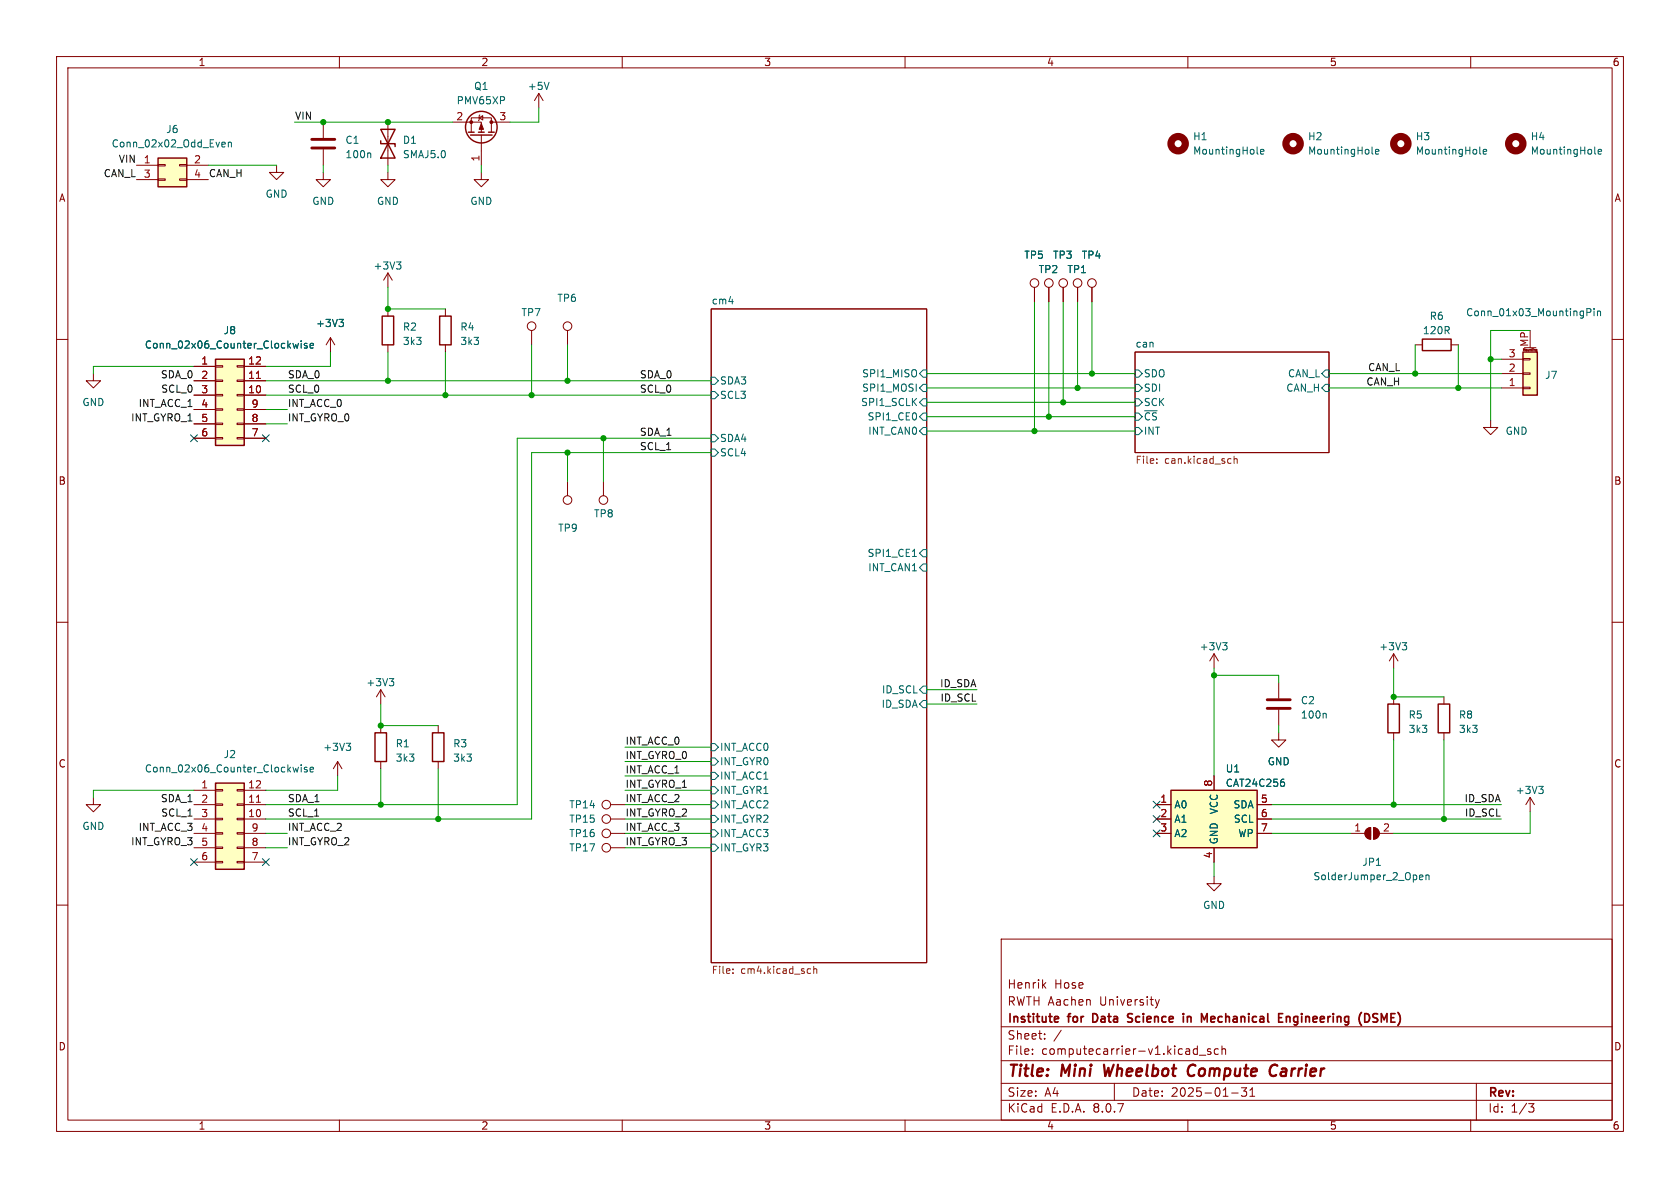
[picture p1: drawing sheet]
<svg xmlns="http://www.w3.org/2000/svg" width="297mm" height="210mm" viewBox="0 0 297 210" stroke-linecap="round" stroke-linejoin="round" font-family="sans-serif">
<g fill="none" stroke="#840000" stroke-width=".18">
<path d="M10 10h277v190h-277zM12 12h273v186h-273zM60 10v2M110 10v2M160 10v2M210 10v2M260 10v2M58.4 59.7l-.7 1.3M58.4 59.7v2.5M58.4 59.7l.8 1.3M78.7 54.6v1.3M94 58.4v2.6"/>
<path d="M100.3 58.4v2.6M125.7 54.6h38.1v115.6h-38.1zM10 60h2M78.7 61v1.2M200.7 62.2h34.2v17.8h-34.2zM285 60h2M10 110h2M246.4 115.6v2.5M246.4 115.6l-.8 1.2M246.4 115.6l.7 1.2M285 110h2M246.4 123.2v1.3"/>
<path d="M246.4 129.5v1.3M255.3 123.2v1.3M255.3 129.5v1.3M238.8 147.3h2.5M241.6 146.6l.7-.3v2a1.02 1.02 0 0 1-.9-.6 1.02 1.02 0 0 1 .2-1.1zM242.8 146.3a1.02 1.02 0 0 1 1 1 1.02 1.02 0 0 1-1 1zM243.8 147.3h2.6M270.5 141l-.8 1.2M270.5 141v2.5M270.5 141l.8 1.2M10 160h2M177 166h108v32h-108z"/>
<path d="M184.5 174.1l.4 .6M184.9 173.7l-.6 .6M204.2 176.7l.4 1M204.6 177.7l-.1 .4-.3 .1M205 176.7l-.4 1M285 160h2M60 198v2M110 198v2M160 198v2M177 194.5h108M177 191.5h108M177 187.5h108"/>
<path d="M177 181.5h108M182.5 186.3v.1M182.5 185.5v.1M184.7 183.6v.1M184.7 182.8v.1M187.6 182.1l-1.3 2M197 191.5v3M210 198v2M211.2 185.4l.5 .1M211.7 184.9v1.5M211.7 186.3l-.5 .1M212 186.5h1.2"/>
<path d="M214 185.5l-.3-.1-.2 .2v.2l.5 .2v.3h-.5M215.4 185.5l-.4-.1-.3 .3v.4l.1 .2h.6M216 185.5l.2-.1 .4 .1 .1 .9M216 184.9v1.5M217.7 193.2h1.2M220.4 192.3l-.5 .6 .4 .1v.7l-.2 .1h-.4l-.2-.1M221 193.8h.8M221 192.7l.4-.4v1.5M260 198v2M261 191.5v6.5M270.2 195.1h1l-.5 .6 .4 .1 .1 .5-.3 .3h-.4"/>
<circle cx="94" cy="57.7" r=".76"/>
<circle cx="100.3" cy="57.7" r=".76"/>
</g>
<path d="M195.2 188.2l.2 2 .6-1.4M211 188.2a1.13 1.13 0 0 0-1 .7 1.13 1.13 0 0 0 .3 1.2l.2 .1 .5-.1M225.6 190a.73 .73 0 0 1-.9 .1M225.8 188.4a.69 .69 0 0 0-1 .1" fill="none" stroke="#840000" stroke-width=".4"/>
<g fill="none" stroke="#840000" stroke-width=".3">
<path d="M186.6 179.7l.5 .1v.2l-.7 .2M193.6 179.2h-.4v1.5h.4M200.2 179.3l-.6-.1-.3 .3 .2 .3 .6 .2M209.2 179.2v.1M209.9 179.7v1M210.5 179.8l-.4-.1-.2 .1M214.6 179.7h-.3l-.2 .2v.7l.5 .1M226.1 179.2h.7M227.4 179.8l.2-.1 .4 .1 .1 .9M227.4 179.7v1M241.6 179.2a.81 .81 0 0 1 .5 .7 .81 .81 0 0 1-.5 .8M243.3 179.2h-.3l-.3 .3 .1 .3 .5 .2"/>
<path d="M187.1 180.6l-.5 .1M199.3 180.6h.8M214.8 180l-.7 .2M226.1 180.7h.7M242.7 180.6l.6 .1"/>
</g>
<g fill="none" stroke="#006464" stroke-width=".18">
<path d="M59.9 56.5h.8l-.4 .4M60.5 56.9l.2 .3v.3l-.2 .2M128.9 53.3h.7M125.7 76.8h.7l.6 .7-.6 .6h-.7zM125.7 66.7h.7l.6 .6-.6 .6h-.7zM125.7 69.2h.7l.6 .7-.6 .6h-.7zM125.7 79.4h.7l.6 .6-.6 .6h-.7zM163.2 67.9h.6v1.3h-.6l-.6-.6zM163.2 70.5h.6v1.3h-.6l-.6-.7zM163.2 65.4h.6v1.3h-.6l-.6-.7zM163.2 73h.6v1.3h-.6l-.6-.6zM163.2 75.6h.6v1.2h-.6l-.6-.6z"/>
<path d="M200.7 65.4h.6l.6 .6-.6 .7h-.6zM200.7 67.9h.6l.6 .7-.6 .6h-.6zM200.7 70.5h.6l.6 .6-.6 .7h-.6zM200.7 73h.6l.6 .7-.6 .6h-.6zM200.7 75.6h.6l.6 .6-.6 .6h-.6zM234.3 65.4h.6v1.3h-.6l-.6-.7zM234.3 67.9h.6v1.3h-.6l-.6-.6zM161.3 98.4h.7M163.2 97.2h.6v1.2h-.6l-.6-.6zM163.2 99.7h.6v1.3h-.6l-.6-.7zM247.9 113.6h.8l-.4 .5M248.4 114.1l.3 .2v.3l-.3 .3"/>
<path d="M125.7 131.4h.7l.6 .7-.6 .6h-.7zM125.7 139.1h.7l.6 .6-.6 .6h-.7zM125.7 136.5h.7l.6 .7-.6 .6h-.7zM125.7 134h.7l.6 .6-.6 .7h-.7zM163.2 121.3h.6v1.3h-.6l-.6-.7zM163.2 123.8h.6v1.3h-.6l-.6-.6zM272 139h.8l-.4 .5M272.6 139.5l.2 .2v.3l-.2 .3M125.7 144.1h.7l.6 .7-.6 .6h-.7zM125.7 146.7h.7l.6 .6-.6 .7h-.7zM125.7 141.6h.7l.6 .6-.6 .7h-.7zM125.7 149.2h.7l.6 .7-.6 .6h-.7z"/>
<path d="M250.9 155.1l.7-.1-.1-.3h-.4l-.2 .2 .1 .6h.5M252.1 154.8l.2-.1h.3v.8M252.1 154.7v.8"/>
</g>
<path d="M204.5 81.8v.1M204.5 81.1v.2M217.5 81.1h.1M217.6 81.9h-.1M218.2 80.6v1.3M218.2 81.2l.2-.1h.3v.8M129.6 172v.1M129.6 171.3v.1M142.9 171.2l.4 .1M143.3 172l-.4 .1M143.9 171.4l.1-.2 .3 .1 .1 .8M143.9 170.8v1.3" fill="none" stroke="#725600" stroke-width=".18"/>
<path d="M77.7 55.9h2.1v5.1h-2.1zM245.4 124.5h2v5h-2zM254.3 124.5h2v5h-2z" fill="none" stroke="#840000" stroke-width=".25"/>
<g fill="#840000" stroke="#840000" stroke-width=".18">
<path d="M241.6 146.6l.7-.3v2a1.02 1.02 0 0 1-.9-.6 1.02 1.02 0 0 1 .2-1.1z"/>
<path d="M242.8 146.3a1.02 1.02 0 0 1 1 1 1.02 1.02 0 0 1-1 1z"/>
</g>
<path d="M38.1 63.5h5.1v15.2h-5.1z" fill="#ffffc2"/>
<g fill="none" stroke="#840000" stroke-width=".18">
<path d="M34.3 64.8h3.8M34.3 69.9h3.8M34.3 67.3h3.8M34.3 72.4h3.8M34.3 74.9h3.8M34.3 77.5h3.8M38.1 77.3h1.3v.3h-1.3zM38.1 74.8h1.3v.3h-1.3zM38.1 72.3h1.3v.2h-1.3zM38.1 69.7h1.3v.3h-1.3zM38.1 67.2h1.3v.2h-1.3zM38.1 64.6h1.3v.3h-1.3z"/>
<path d="M41.9 77.3h1.3v.3h-1.3zM41.9 74.8h1.3v.3h-1.3zM41.9 72.3h1.3v.2h-1.3zM41.9 69.7h1.3v.3h-1.3zM41.9 67.2h1.3v.2h-1.3zM41.9 64.6h1.3v.3h-1.3zM43.2 64.8h3.8M43.2 69.9h3.8M43.2 67.3h3.8M43.2 72.4h3.8M43.2 74.9h3.8M43.2 77.5h3.8"/>
</g>
<path d="M38.1 63.5h5.1v15.2h-5.1z" fill="none" stroke="#840000" stroke-width=".25"/>
<path d="M45.3 66.9h.8" fill="none" stroke="#a90000" stroke-width=".18"/>
<path d="M52.8 60.7l-.3 .8-.2-.6M53.2 60.3v.1M53.2 60.7v.8M54.3 60.8l-.3-.1-.2 .2 .1 .2 .4 .1v.3h-.5M54.8 61.1l.6-.1v-.2l-.4-.1-.2 .2 .1 .6h.5" fill="none" stroke="#006464" stroke-width=".18"/>
<path d="M269.2 62.2h2.6v7.7h-2.6z" fill="#ffffc2"/>
<g fill="none" stroke="#840000" stroke-width=".18">
<path d="M95.2 16.5l-.7 1.3M95.2 16.5v2.6M95.2 16.5l.8 1.3M80 21.6h5.1v1.8M83.3 23.4v-2.6h3.6v2.6M84.7 20.8l.6-.4v.8zM84.8 20.3l-.1 .1v.8l-.1 .1M85.1 30.5v1.3h1.3l-1.3 1.2-1.3-1.2h1.3M85.1 23.9v5.3M86.9 21.6h3.3M270.5 58.4v3.1M250.2 61h1.3"/>
<path d="M256.5 61h1.3M265.4 68.6h3.8M265.4 66h3.8M265.4 63.5h3.8M269.2 63.4h1.3v.2h-1.3zM269.2 65.9h1.3v.3h-1.3zM269.2 68.5h1.3v.2h-1.3zM269.3 62v-.4l.1 .3 .2-.3v.4M269.5 61.5h2M270.8 61.6v.4M271 61.6v.1M271 61.7h.1"/>
<path d="M271.5 61.8v.2h.2M271.6 61.8h-.1M271.7 61.8h-.1M271.7 61.8h.1M271.7 61.8v.3h-.2M271.7 62h.1M106.7 85.1v2.5M214.6 154.9v1.3h1.3l-1.3 1.3-1.2-1.3h1.2"/>
<circle cx="106.7" cy="88.4" r=".76"/>
</g>
<g fill="none" stroke="#840000" stroke-width=".25">
<path d="M82.8 23.4h1M83.2 23.9h3.8M84.6 23.4h1M86.4 23.4h1M251.5 59.9h5v2.1h-5zM269.2 62.2h2.6v7.7h-2.6z"/>
<circle cx="85.1" cy="22.5" r="2.79"/>
</g>
<path d="M97.1 14.5l-.5 1.3M242.6 27.1l.1 .1M243.2 26.8l.6-.1-.1-.2-.4-.1-.1 .2v.6h.5M261.6 27.1l.2 .1M262.2 26.8l.6-.1v-.2l-.4-.1-.2 .2 .1 .6h.5M281.9 27.1l.2 .1M282.5 26.8l.6-.1v-.2l-.4-.1-.2 .2 .1 .6h.5M280.5 55.2h.6l.2-.2-.1-.3-.7-.1v1.2M281.8 54.6v.1M281.8 55v.8M282.4 55v.8M282.4 55.1l.2-.1h.3l.1 .8" fill="none" stroke="#006464" stroke-width=".18"/>
<g fill="none" stroke="#840000" stroke-width="1.3">
<circle cx="228.6" cy="25.4" r="1.27"/>
<circle cx="247.6" cy="25.4" r="1.27"/>
<circle cx="268" cy="25.4" r="1.27"/>
</g>
<g fill="#840000" stroke="#840000" stroke-width=".18">
<path d="M85.1 21.8l.4 1.1h-.8z"/>
<circle cx="83.3" cy="21.6" r=".25"/>
<circle cx="86.9" cy="21.6" r=".25"/>
</g>
<path d="M207 139.7h15.2v10.2h-15.2z" fill="#ffffc2"/>
<path d="M66.3 129.5h2v5.1h-2zM76.5 129.5h2v5.1h-2zM207 139.7h15.2v10.2h-15.2z" fill="none" stroke="#840000" stroke-width=".25"/>
<g fill="none" stroke="#840000" stroke-width=".18">
<path d="M16.5 66v1.3h1.3l-1.3 1.3-1.3-1.3h1.3M214.6 115.6v2.5M214.6 115.6l-.7 1.2M214.6 115.6l.8 1.2M59.7 134.6l-.8 1.3M59.7 134.6v2.6M59.7 134.6l.8 1.3M67.3 121.9l-.8 1.3M67.3 121.9v2.6M67.3 128.3v1.2M67.3 134.6v1.3M67.3 121.9l.8 1.3"/>
<path d="M77.5 128.3v1.2M77.5 134.6v1.3M214.6 137.2v2.5M226.1 129.5v1.3h1.2l-1.2 1.3-1.3-1.3h1.3M226.1 120.7v2.7M226.1 125.5v2.8M16.5 141v1.2h1.3l-1.3 1.3-1.3-1.3h1.3M204.5 142.2h2.5M204.5 144.8h2.5M204.5 147.3h2.5M214.6 149.9v2.5M222.2 142.2h2.6"/>
<path d="M222.2 144.8h2.6M222.2 147.3h2.6"/>
</g>
<path d="M68.8 120h.8l-.4 .4M216.1 113.6h.8l-.4 .5M216.7 114.1l.2 .2v.3l-.2 .3M61.2 131.4h.8l-.4 .5M61.7 131.9l.3 .2v.3l-.3 .3M69.4 120.4l.2 .3v.3l-.2 .2M226.7 137.7h.3M226.9 138.2l.2 .3v.3l-.2 .2M234.3 126.1l.2 .2v.6" fill="none" stroke="#006464" stroke-width=".18"/>
<path d="M224 125.2h4.1M224 123.7h4.1" fill="none" stroke="#840000" stroke-width=".51"/>
<path d="M38.1 138.4h5.1v15.3h-5.1z" fill="#ffffc2"/>
<g fill="none" stroke="#840000" stroke-width=".18">
<path d="M48.9 29.2v1.3h1.3l-1.3 1.3-1.3-1.3h1.3M57.1 30.5v1.3h1.3l-1.3 1.2-1.2-1.2h1.2M57.1 21.6v2.8M57.1 26.4v2.8M68.6 48.3v2.5M68.6 54.6v1.3M68.6 48.3l-.8 1.2M68.6 48.3l.7 1.2M182.9 50.8v2.5M185.4 50.8v2.5M188 50.8v2.5M190.5 50.8v2.5"/>
<path d="M193 50.8v2.5M68.6 61v1.2M100.3 85.1v2.5M34.3 139.7h3.8M38.1 139.6h1.3v.2h-1.3zM41.9 139.6h1.3v.2h-1.3zM43.2 139.7h3.8M34.3 144.8h3.8M34.3 142.2h3.8M34.3 147.3h3.8M34.3 149.9h3.8M34.3 152.4h3.8"/>
<path d="M38.1 152.3h1.3v.2h-1.3zM38.1 149.7h1.3v.3h-1.3zM38.1 147.2h1.3v.2h-1.3zM38.1 144.7h1.3v.2h-1.3zM38.1 142.1h1.3v.3h-1.3zM41.9 152.3h1.3v.2h-1.3zM41.9 149.7h1.3v.3h-1.3zM41.9 147.2h1.3v.2h-1.3zM41.9 144.7h1.3v.2h-1.3zM41.9 142.1h1.3v.3h-1.3zM43.2 144.8h3.8M43.2 142.2h3.8"/>
<path d="M43.2 147.3h3.8M43.2 149.9h3.8M43.2 152.4h3.8M107.9 144.8h2.6M107.9 142.2h2.6M107.9 147.3h2.6M107.9 149.9h2.6"/>
<circle cx="182.9" cy="50" r=".76"/>
<circle cx="185.4" cy="50" r=".76"/>
<circle cx="188" cy="50" r=".76"/>
<circle cx="190.5" cy="50" r=".76"/>
<circle cx="193" cy="50" r=".76"/>
<circle cx="100.3" cy="88.4" r=".76"/>
<circle cx="107.2" cy="142.2" r=".76"/>
<circle cx="107.2" cy="144.8" r=".76"/>
<circle cx="107.2" cy="149.9" r=".76"/>
<circle cx="107.2" cy="147.3" r=".76"/>
</g>
<path d="M67.6 55.9h2v5.1h-2zM38.1 138.4h5.1v15.3h-5.1z" fill="none" stroke="#840000" stroke-width=".25"/>
<path d="M45.3 141.8h.8" fill="none" stroke="#a90000" stroke-width=".18"/>
<path d="M65.4 27l.1 .2v.7M222.2 27.1l.2 .1M222.8 26.8l.6-.1v-.2l-.4-.1-.2 .2 .1 .6h.5M70.1 46.3h.8l-.4 .5M70.6 46.8l.3 .2v.3l-.3 .3M52.8 135.6l-.3 .9-.2-.6M53.2 135.2v.1M53.2 135.6v.9M54.3 135.7l-.3-.1-.2 .2 .1 .2 .4 .1v.3h-.5M54.8 136l.6-.1v-.2l-.4-.1-.2 .2 .1 .6h.5" fill="none" stroke="#006464" stroke-width=".18"/>
<circle cx="208.3" cy="25.4" r="1.27" fill="none" stroke="#840000" stroke-width="1.3"/>
<path d="M55.1 26.2h4.1M55.1 24.6h4.1" fill="none" stroke="#840000" stroke-width=".51"/>
<path d="M27.9 27.9h5.1v5.1h-5.1z" fill="#ffffc2"/>
<g fill="none" stroke="#840000" stroke-width=".18">
<path d="M24.1 29.2h3.8M24.1 31.8h3.8M27.9 31.6h1.3v.3h-1.3zM27.9 29.1h1.3v.2h-1.3zM31.7 31.6h1.3v.3h-1.3zM31.7 29.1h1.3v.2h-1.3zM33 29.2h3.8M33 31.8h3.8M68.6 30.5v1.3h1.2l-1.2 1.2-1.3-1.2h1.3M68.6 21.6v7.6M182.9 50.8v2.5M185.4 50.8v2.5"/>
<path d="M188 50.8v2.5M190.5 50.8v2.5M193 50.8v2.5M34.3 64.8h3.8M34.3 69.9h3.8M34.3 67.3h3.8M34.3 72.4h3.8M34.3 74.9h3.8M34.3 77.5h3.8M43.2 64.8h3.8M43.2 69.9h3.8M43.2 67.3h3.8"/>
<path d="M43.2 72.4h3.8M43.2 74.9h3.8M43.2 77.5h3.8M263.5 74.3v1.3h-1.2l1.2 1.2 1.3-1.2h-1.3M214.6 137.2v2.5M204.5 142.2h2.5M204.5 144.8h2.5M204.5 147.3h2.5M214.6 149.9v2.5M222.2 142.2h2.6M222.2 144.8h2.6M222.2 147.3h2.6"/>
</g>
<path d="M27.9 27.9h5.1v5.1h-5.1zM67.3 24.9v.5h2.5v.5M67.3 22.9h2.5l-2.5 5h2.5z" fill="none" stroke="#840000" stroke-width=".25"/>
<g fill="none" stroke="#006464" stroke-width=".18">
<path d="M39.4 25.1l.4 .1v.2l-.6 .2M39.8 25.9l-.4 .1M40.4 25.3l.1-.2 .4 .1v.8M40.4 25.1v.9M59.9 56.5h.8l-.4 .4M60.5 56.9l.2 .3v.3l-.2 .2M52.8 60.7l-.3 .8-.2-.6M53.2 60.3v.1M53.2 60.7v.8M54.3 60.8l-.3-.1-.2 .2 .1 .2 .4 .1v.3h-.5M54.8 61.1l.6-.1v-.2l-.4-.1-.2 .2 .1 .6h.5M226.7 137.7h.3"/>
<path d="M226.9 138.2l.2 .3v.3l-.2 .2"/>
</g>
<g fill="none" stroke="#009600" stroke-width=".18">
<path d="M95.2 19.1v2.5h-5M36.8 29.2h12.1M52.1 21.6h27.9M57.1 29.2v1.3M68.6 29.2v1.3M85.1 29.2v1.3M68.6 50.8v3.8h10.1M182.9 53.3v22.9M185.4 53.3v20.4M188 53.3v17.8M190.5 53.3v15.3M193 53.3v12.7"/>
<path d="M270.5 58.4h-7v15.9M34.3 64.8h-17.8v1.2M47 69.9h78.7M47 74.9h3.8M47 67.3h78.7M47 72.4h3.8M58.4 62.2v2.6h-11.4M68.6 62.2v5.1M78.7 62.2v7.7M94 61v8.9M100.3 61v6.3M106.7 77.5v7.6"/>
<path d="M125.7 77.5h-34.3v64.7h-44.4M163.8 68.6h36.9M163.8 66h36.9M163.8 71.1h36.9M163.8 76.2h36.9M163.8 73.7h36.9M234.9 68.6h30.5M234.9 66h30.5M250.2 61v5M257.8 61v7.6M263.5 63.5h1.9M100.3 80v5.1"/>
<path d="M125.7 80h-31.7v64.8h-47M214.6 118.1v19.1M214.6 119.4h11.5v1.3M246.4 118.1v5.1h8.9M34.3 139.7h-17.8v1.3M59.7 137.2v2.5h-12.7M67.3 124.5v3.8h10.2M67.3 135.9v6.3M77.5 135.9v8.9M110.5 137.2h15.2M110.5 139.7h15.2M110.5 134.6h15.2"/>
<path d="M110.5 132.1h15.2M163.8 121.9h8.9M163.8 124.5h8.9M226.1 128.3v1.2M246.4 130.8v11.4M255.3 130.8v14M47 147.3h3.8M47 149.9h3.8M110.5 144.8h15.2M110.5 147.3h15.2M110.5 149.9h15.2M110.5 142.2h15.2"/>
<path d="M214.6 152.4v2.5M224.8 144.8h40.6M224.8 147.3h14M224.8 142.2h40.6M270.5 143.5v3.8h-24.1"/>
</g>
<g fill="none" stroke="#000084" stroke-width=".18">
<path d="M33.7 76.9l1.2 1.2M34.9 76.9l-1.2 1.2M46.4 76.9l1.2 1.2M47.6 76.9l-1.2 1.2M33.7 151.8l1.2 1.2M34.9 151.8l-1.2 1.2M46.4 151.8l1.2 1.2M47.6 151.8l-1.2 1.2M203.9 141.6l1.2 1.2M203.9 144.2l1.2 1.2M203.9 146.7l1.2 1.2M205.1 141.6l-1.2 1.2"/>
<path d="M205.1 144.2l-1.2 1.2M205.1 146.7l-1.2 1.2"/>
</g>
<path d="M45.3 66.9h.8" fill="none" stroke="#a90000" stroke-width=".18"/>
<g fill="#009600" stroke="#009600" stroke-width=".18">
<circle cx="190.5" cy="68.6" r=".46"/>
<circle cx="193" cy="66" r=".46"/>
<circle cx="188" cy="71.1" r=".46"/>
<circle cx="182.9" cy="76.2" r=".46"/>
<circle cx="185.4" cy="73.7" r=".46"/>
<circle cx="263.5" cy="63.5" r=".46"/>
<circle cx="257.8" cy="68.6" r=".46"/>
<circle cx="250.2" cy="66" r=".46"/>
<circle cx="100.3" cy="67.3" r=".46"/>
<circle cx="94" cy="69.9" r=".46"/>
<circle cx="68.6" cy="21.6" r=".46"/>
<circle cx="77.5" cy="144.8" r=".46"/>
<circle cx="67.3" cy="142.2" r=".46"/>
<circle cx="67.3" cy="128.3" r=".46"/>
<circle cx="214.6" cy="119.4" r=".46"/>
<circle cx="246.4" cy="142.2" r=".46"/>
<circle cx="255.3" cy="144.8" r=".46"/>
<circle cx="246.4" cy="123.2" r=".46"/>
<circle cx="78.7" cy="69.9" r=".46"/>
<circle cx="68.6" cy="67.3" r=".46"/>
<circle cx="57.1" cy="21.6" r=".46"/>
<circle cx="68.6" cy="54.6" r=".46"/>
<circle cx="106.7" cy="77.5" r=".46"/>
<circle cx="100.3" cy="80" r=".46"/>
</g>
<g font-size="2.8" fill="#840000">
<text x="178" y="190.9">Title:</text>
<text x="187.7" y="190.9">Mini</text>
<text x="196" y="190.9">Wheelbot</text>
<text x="211.6" y="190.9">Compute</text>
<text x="226.9" y="190.9">Carrier</text>
</g>
<g font-size="2.1" fill="#840000">
<text x="178" y="178">RWTH Aachen</text>
<text x="178" y="175">Henrik</text>
<text x="186.4" y="175">Hose</text>
<text x="194.5" y="178">University</text>
<text x="178" y="184">Sheet:</text>
<text x="178" y="181.2">Institute</text>
<text x="189" y="181.2">for</text>
<text x="193.8" y="181.2">Data</text>
<text x="200.7" y="181.2">Science</text>
<text x="211" y="181.2">in</text>
<text x="214.9" y="181.2">Mechanical</text>
<text x="229.1" y="181.2">Engineering</text>
<text x="243.9" y="181.2">(DSME)</text>
<text x="178" y="186.7">File:</text>
<text x="184.1" y="186.7">computecarrier-v1.kicad_sch</text>
<text x="178" y="196.9">KiCad</text>
<text x="178" y="194.1">Size:</text>
<text x="184.7" y="194.1">A4</text>
<text x="185.7" y="196.9">E.D.A.</text>
<text x="193.3" y="196.9">8.0.7</text>
<text x="200" y="194.1">Date:</text>
<text x="207" y="194.1">2025-01-31</text>
<text x="263" y="194.3">Rev:</text>
<text x="263" y="196.9">Id:</text>
<text x="267.1" y="196.9">1/3</text>
</g>
<g font-size="1.8" fill="#840000">
<text x="35" y="11.9">1</text>
<text x="85" y="11.9">2</text>
<text x="135" y="11.9">3</text>
<text x="185" y="11.9">4</text>
<text x="235" y="11.9">5</text>
<text x="285" y="11.9">6</text>
<text x="10.3" y="35.9">A</text>
<text x="285.3" y="35.9">A</text>
<text x="10.3" y="85.9">B</text>
<text x="285.3" y="85.9">B</text>
<text x="10.3" y="135.9">C</text>
<text x="285.3" y="135.9">C</text>
<text x="10.3" y="185.9">D</text>
<text x="285.3" y="185.9">D</text>
<text x="35" y="199.9">1</text>
<text x="85" y="199.9">2</text>
<text x="135" y="199.9">3</text>
<text x="185" y="199.9">4</text>
<text x="235" y="199.9">5</text>
<text x="285" y="199.9">6</text>
</g>
<g font-size="1.8" fill="#006464">
<text x="83.7" y="16.1">Q1</text>
<text x="93.2" y="16.1">+5V</text>
<text x="29.3" y="23.7">J6</text>
<text x="80.6" y="18.6">PMV65XP</text>
<text x="19.6" y="26.3">Conn_02x02_Odd_Even</text>
<text x="61" y="25.6">C1</text>
<text x="61" y="28.2">100n</text>
<text x="71.1" y="25.6">D1</text>
<text x="71.1" y="28.2">SMAJ5.0</text>
<text x="210.8" y="25">H1</text>
<text x="210.8" y="27.5">MountingHole</text>
<text x="231.1" y="25">H2</text>
<text x="231.1" y="27.5">MountingHole</text>
<text x="250.2" y="25">H3</text>
<text x="250.2" y="27.5">MountingHole</text>
<text x="270.5" y="25">H4</text>
<text x="270.5" y="27.5">MountingHole</text>
<text x="46.9" y="35.2">GND</text>
<text x="55.1" y="36.4">GND</text>
<text x="66.5" y="36.4">GND</text>
<text x="83.1" y="36.4">GND</text>
<text x="65.9" y="47.9">+3V3</text>
<text x="181" y="45.9">TP5</text>
<text x="186.1" y="45.9">TP3</text>
<text x="191.1" y="45.9">TP4</text>
<text x="98.4" y="53.6">TP6</text>
<text x="125.7" y="53.9">cm4</text>
<text x="183.5" y="48.5">TP2</text>
<text x="188.6" y="48.5">TP1</text>
<text x="39.4" y="59.3">J8</text>
<text x="55.8" y="58">+3V3</text>
<text x="71.1" y="58.6">R2</text>
<text x="81.3" y="58.6">R4</text>
<text x="92.1" y="56.1">TP7</text>
<text x="251.4" y="59.3">120R</text>
<text x="252.7" y="56.7">R6</text>
<text x="259.1" y="56.1">Conn_01x03_MountingPin</text>
<text x="25.5" y="61.8">Conn_02x06_Counter_Clockwise</text>
<text x="71.1" y="61.2">3k3</text>
<text x="81.3" y="61.2">3k3</text>
<text x="200.7" y="61.5">can</text>
<text x="14.5" y="72">GND</text>
<text x="127.2" y="68.2">SDA3</text>
<text x="127.2" y="70.7">SCL3</text>
<text x="152.1" y="72">SPI1_SCLK</text>
<text x="152.3" y="69.4">SPI1_MOSI</text>
<text x="152.3" y="66.9">SPI1_MISO</text>
<text x="202.1" y="66.9">SDO</text>
<text x="202.1" y="69.4">SDI</text>
<text x="202.1" y="72">SCK</text>
<text x="227.3" y="69.4">CAN_H</text>
<text x="227.6" y="66.9">CAN_L</text>
<text x="273.1" y="67.2">J7</text>
<text x="153.3" y="74.5">SPI1_CE0</text>
<text x="153.4" y="77.1">INT_CAN0</text>
<text x="202.1" y="74.5">~{CS}</text>
<text x="202.1" y="77.1">INT</text>
<text x="266.1" y="77.1">GND</text>
<text x="127.2" y="78.3">SDA4</text>
<text x="127.2" y="80.9">SCL4</text>
<text x="98.6" y="94.2">TP9</text>
<text x="104.9" y="91.7">TP8</text>
<text x="153.3" y="98.7">SPI1_CE1</text>
<text x="153.4" y="101.2">INT_CAN1</text>
<text x="212" y="115.2">+3V3</text>
<text x="243.7" y="115.2">+3V3</text>
<text x="64.7" y="121.5">+3V3</text>
<text x="155.8" y="125.3">ID_SDA</text>
<text x="155.8" y="122.8">ID_SCL</text>
<text x="229.9" y="124.7">C2</text>
<text x="229.9" y="127.2">100n</text>
<text x="248.9" y="127.2">R5</text>
<text x="248.9" y="129.8">3k3</text>
<text x="257.8" y="127.2">R8</text>
<text x="257.8" y="129.8">3k3</text>
<text x="25.5" y="136.8">Conn_02x06_Counter_Clockwise</text>
<text x="39.4" y="134.2">J2</text>
<text x="57" y="132.9">+3V3</text>
<text x="69.9" y="132.3">R1</text>
<text x="69.9" y="134.8">3k3</text>
<text x="80" y="132.3">R3</text>
<text x="80" y="134.8">3k3</text>
<text x="127.2" y="132.9">INT_ACC0</text>
<text x="127.2" y="135.5">INT_GYR0</text>
<text x="216.6" y="136.8">U1</text>
<text x="224" y="135.5">GND</text>
<text x="100.5" y="143.1">TP14</text>
<text x="127.2" y="140.6">INT_GYR1</text>
<text x="127.2" y="138">INT_ACC1</text>
<text x="127.2" y="143.1">INT_ACC2</text>
<text x="207.5" y="143.1">A0</text>
<text x="216.6" y="139.3">CAT24C256</text>
<text x="218" y="143.1">SDA</text>
<text x="267.9" y="140.6">+3V3</text>
<text x="14.5" y="146.9">GND</text>
<text x="100.5" y="148.2">TP16</text>
<text x="100.5" y="145.6">TP15</text>
<text x="127.2" y="145.6">INT_GYR2</text>
<text x="127.2" y="148.2">INT_ACC3</text>
<text x="207.5" y="145.6">A1</text>
<text x="207.5" y="148.2">A2</text>
<text x="215.5" y="149.4" transform="rotate(-90 215.5 149.4)">GND</text>
<text x="215.5" y="144" transform="rotate(-90 215.5 144)">VCC</text>
<text x="218" y="145.6">SCL</text>
<text x="218.8" y="148.2">WP</text>
<text x="100.5" y="150.7">TP17</text>
<text x="127.2" y="150.7">INT_GYR3</text>
<text x="232.1" y="155.8">SolderJumper_2_Open</text>
<text x="240.7" y="153.3">JP1</text>
<text x="212.6" y="160.9">GND</text>
</g>
<g font-size="1.8" fill="#0f0f0f">
<text x="52.1" y="21.2">VIN</text>
<text x="20.9" y="28.9">VIN</text>
<text x="18.2" y="31.4">CAN_L</text>
<text x="36.8" y="31.4">CAN_H</text>
<text x="241.8" y="65.7">CAN_L</text>
<text x="28.3" y="67">SDA_0</text>
<text x="28.4" y="69.5">SCL_0</text>
<text x="50.8" y="67">SDA_0</text>
<text x="50.8" y="69.5">SCL_0</text>
<text x="113" y="67">SDA_0</text>
<text x="113" y="69.5">SCL_0</text>
<text x="241.5" y="68.2">CAN_H</text>
<text x="23.1" y="74.6">INT_GYRO_1</text>
<text x="24.4" y="72">INT_ACC_1</text>
<text x="50.8" y="74.6">INT_GYRO_0</text>
<text x="50.8" y="72">INT_ACC_0</text>
<text x="113" y="77.1">SDA_1</text>
<text x="113" y="79.7">SCL_1</text>
<text x="166.1" y="121.6">ID_SDA</text>
<text x="166.2" y="124.1">ID_SCL</text>
<text x="110.5" y="131.7">INT_ACC_0</text>
<text x="110.5" y="136.8">INT_ACC_1</text>
<text x="110.5" y="134.3">INT_GYRO_0</text>
<text x="28.3" y="141.9">SDA_1</text>
<text x="50.8" y="141.9">SDA_1</text>
<text x="110.5" y="141.9">INT_ACC_2</text>
<text x="110.5" y="139.4">INT_GYRO_1</text>
<text x="258.8" y="141.9">ID_SDA</text>
<text x="23.1" y="149.5">INT_GYRO_3</text>
<text x="24.4" y="147">INT_ACC_3</text>
<text x="28.4" y="144.4">SCL_1</text>
<text x="50.8" y="144.4">SCL_1</text>
<text x="50.8" y="149.5">INT_GYRO_2</text>
<text x="50.8" y="147">INT_ACC_2</text>
<text x="110.5" y="147">INT_ACC_3</text>
<text x="110.5" y="149.5">INT_GYRO_3</text>
<text x="110.5" y="144.4">INT_GYRO_2</text>
<text x="258.9" y="144.4">ID_SCL</text>
</g>
<g font-size="1.8" fill="#a90000">
<text x="80.6" y="21.3">2</text>
<text x="88.2" y="21.3">3</text>
<text x="25.3" y="29">1</text>
<text x="34.2" y="29">2</text>
<text x="84.8" y="28.6" transform="rotate(-90 84.8 28.6)">1</text>
<text x="25.3" y="31.5">3</text>
<text x="34.2" y="31.5">4</text>
<text x="35.5" y="64.5">1</text>
<text x="43.8" y="64.5">12</text>
<text x="266.6" y="65.8">2</text>
<text x="266.6" y="63.2">3</text>
<text x="270.3" y="61.4" transform="rotate(-90 270.3 61.4)">MP</text>
<text x="35.5" y="67.1">2</text>
<text x="35.5" y="69.6">3</text>
<text x="43.8" y="69.6">10</text>
<text x="43.8" y="67.1">11</text>
<text x="266.6" y="68.3">1</text>
<text x="35.5" y="72.1">4</text>
<text x="35.5" y="74.7">5</text>
<text x="35.5" y="77.2">6</text>
<text x="44.4" y="77.2">7</text>
<text x="44.4" y="74.7">8</text>
<text x="44.4" y="72.1">9</text>
<text x="35.5" y="139.4">1</text>
<text x="35.5" y="142">2</text>
<text x="43.8" y="142">11</text>
<text x="43.8" y="139.4">12</text>
<text x="205" y="142">1</text>
<text x="214.4" y="139.1" transform="rotate(-90 214.4 139.1)">8</text>
<text x="222.8" y="142">5</text>
<text x="35.5" y="144.5">3</text>
<text x="35.5" y="147.1">4</text>
<text x="35.5" y="149.6">5</text>
<text x="43.8" y="144.5">10</text>
<text x="44.4" y="149.6">8</text>
<text x="44.4" y="147.1">9</text>
<text x="205" y="144.5">2</text>
<text x="205" y="147.1">3</text>
<text x="222.8" y="144.5">6</text>
<text x="222.8" y="147.1">7</text>
<text x="239.3" y="147.1">1</text>
<text x="244.4" y="147.1">2</text>
<text x="35.5" y="152.1">6</text>
<text x="44.4" y="152.1">7</text>
<text x="214.4" y="151.8" transform="rotate(-90 214.4 151.8)">4</text>
</g>
<g font-size="1.8" fill="#725600">
<text x="200.7" y="82.3">File:</text>
<text x="205.9" y="82.3">can.kicad_sch</text>
<text x="125.7" y="172.5">File:</text>
<text x="131" y="172.5">cm4.kicad_sch</text>
</g>
<text font-size=".5" fill="#840000" x="269" y="62.3">Mounting</text>
</svg>
